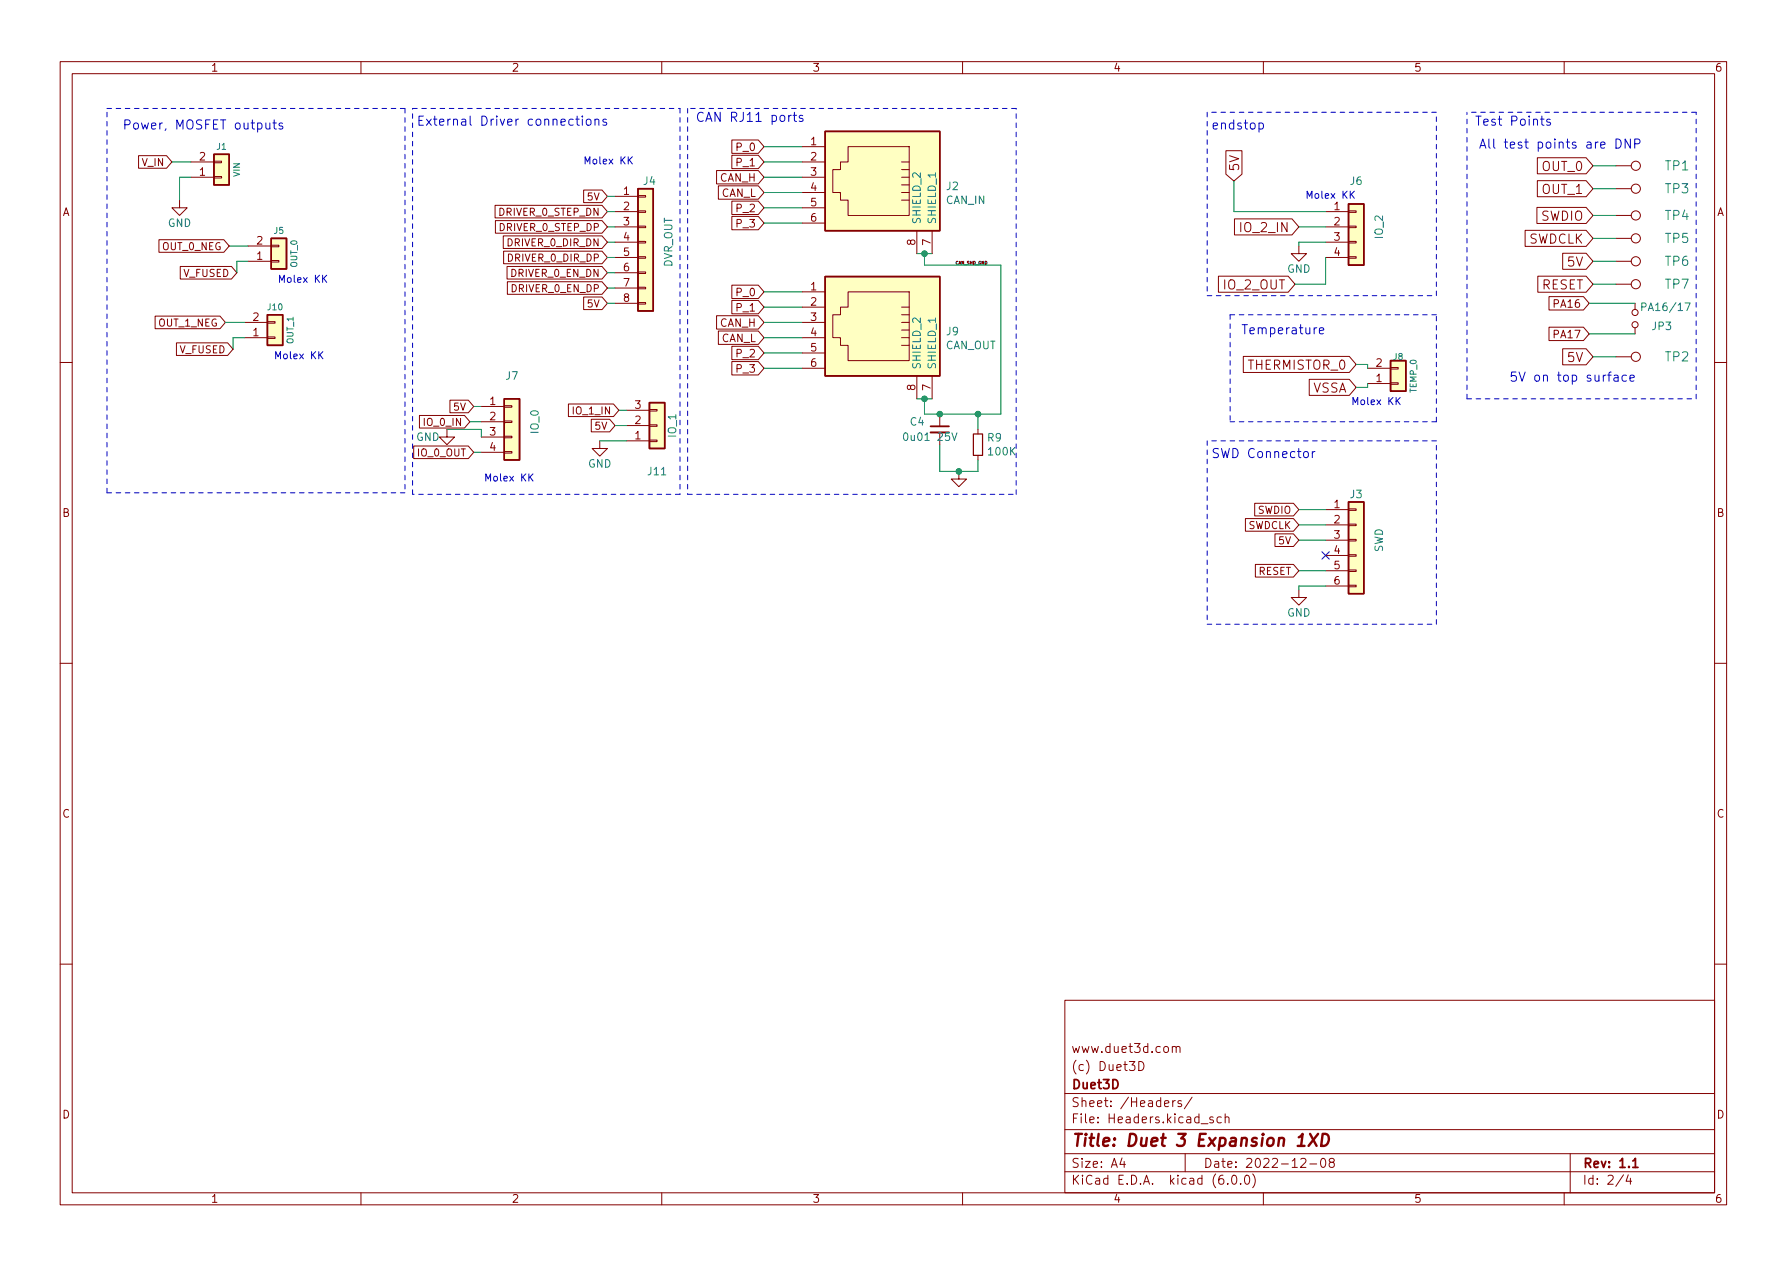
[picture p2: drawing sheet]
<svg xmlns="http://www.w3.org/2000/svg" width="297mm" height="210mm" viewBox="0 0 297 210" stroke-linecap="round" stroke-linejoin="round" font-family="sans-serif">
<g fill="none" stroke="#840000" stroke-width=".17">
<path d="M10 10.2h277v190.1h-277zM12 12.2h273v186.1h-273zM60 10.2v2M110 10.2v2M160 10.2v2M210 10.2v2M260 10.2v2M23 25.9h4.7l.9 1-.9 1.1h-4.7zM26.4 39.8h10.8l.9 1.1-.9 1h-10.8zM29.8 33.3v1.2h1.3l-1.3 1.3-1.2-1.3h1.2M31.7 26.9h3.9M31.7 29.5h3.9"/>
<path d="M35.6 26.8h1.2v.2h-1.2zM35.6 29.3h1.2v.3h-1.2zM82.3 34.1h17.8l.9 1.1-.9 1h-17.8zM82.3 36.7h17.8l.9 1-.9 1.1h-17.8zM83.7 39.2h16.4l.9 1.1-.9 1h-16.4zM97 31.6h3.1l.9 1-.9 1.1h-3.1zM102.2 32.6h3.8M102.2 35.2h3.8M102.2 37.7h3.8M106 37.6h1.3v.2h-1.3zM106 35h1.3v.3h-1.3zM106 32.5h1.3v.3h-1.3z"/>
<path d="M119.1 28.3h6.9l1 1.2-1 1.1h-6.9zM119.4 30.9h6.6l1 1.1-1 1.1h-6.6zM121.6 33.4h4.4l1 1.1-1 1.1h-4.4zM121.6 36h4.4l1 1.1-1 1.1h-4.4zM121.6 25.8h4.4l1 1.1-1 1.1h-4.4zM121.6 23.3h4.4l1 1.1-1 1.1h-4.4zM133.3 24.4h3.9M133.3 26.9h3.9M133.3 29.5h3.9M133.3 32h3.9M133.3 34.5h3.9M133.3 37.1h3.9"/>
<path d="M141 24.4h10.1v11.4h-10.1v-2.5h-1.3v-1.3h-1.3v-3.8h1.3v-1.3h1.3zM149.9 26.9h1.2M149.9 28.2h1.2M149.9 29.5h1.2M149.9 30.7h1.2M149.9 32h1.2M149.9 33.3h1.2M152.4 38.3v3.9M154.9 38.3v3.9M203.8 25h2.6v4l-1.3 1.1-1.3-1.1zM205.2 36.4h9.6l1.1 1.3-1.1 1.3h-9.6zM220.3 35.2h3.9"/>
<path d="M220.3 37.7h3.9M224.2 37.6h1.2v.2h-1.2zM224.2 35h1.2v.3h-1.2zM253.5 38.3h10.2l1.1 1.3-1.1 1.4h-10.2zM255.5 34.5h8.2l1.1 1.3-1.1 1.3h-8.2zM255.5 30h8.2l1.1 1.4-1.1 1.3h-8.2zM255.5 26.2h8.2l1.1 1.4-1.1 1.3h-8.2zM268.6 39.6h2.5M268.6 27.6h2.5M268.6 31.4h2.5M268.6 35.8h2.5M25.8 52.5h10.8l.9 1.1-.9 1h-10.8z"/>
<path d="M29.3 57h8.5l.9 1-.9 1.1h-8.5zM30 44.3h8.5l.9 1-.9 1.1h-8.5zM40.6 53.6h3.8M40.6 56.1h3.8M41.3 43.4h3.8M41.3 40.9h3.8M44.4 53.5h1.3v.2h-1.3zM44.4 56h1.3v.3h-1.3zM45.1 40.8h1.3v.2h-1.3zM45.1 43.3h1.3v.3h-1.3zM83.7 41.7h16.4l.9 1.1-.9 1h-16.4zM84.3 44.3h15.8l.9 1-.9 1.1h-15.8z"/>
<path d="M84.3 46.8h15.8l.9 1.1-.9 1h-15.8zM97 49.4h3.1l.9 1-.9 1.1h-3.1zM102.2 40.3h3.8M102.2 42.8h3.8M102.2 45.3h3.8M102.2 47.9h3.8M102.2 50.4h3.8M106 50.3h1.3v.2h-1.3zM106 47.7h1.3v.3h-1.3zM106 45.2h1.3v.3h-1.3zM106 42.7h1.3v.2h-1.3zM106 40.1h1.3v.3h-1.3z"/>
<path d="M119.1 52.5h6.9l1 1.1-1 1.1h-6.9zM119.4 55h6.6l1 1.1-1 1.1h-6.6zM121.6 57.6h4.4l1 1.1-1 1.1h-4.4zM121.6 47.4h4.4l1 1.1-1 1.1h-4.4zM121.6 49.9h4.4l1 1.1-1 1.2h-4.4zM133.3 48.5h3.9M133.3 51h3.9M133.3 53.6h3.9M133.3 56.1h3.9M133.3 58.7h3.9M141 48.5h10.1v11.4h-10.1v-2.5h-1.3v-1.3h-1.3v-3.8h1.3v-1.3h1.3zM149.9 51h1.2"/>
<path d="M149.9 52.3h1.2M149.9 53.6h1.2M149.9 54.9h1.2M149.9 56.1h1.2M149.9 57.4h1.2M202.5 45.9h11.6l1.2 1.3-1.2 1.4h-11.6zM206.7 59.2h17.6l1.1 1.4-1.1 1.3h-17.6zM215.9 40.9v1.3h1.3l-1.3 1.2-1.3-1.2h1.3M220.3 40.3h3.9M220.3 42.8h3.9M224.2 42.7h1.2v.2h-1.2zM224.2 40.1h1.2v.3h-1.2z"/>
<path d="M255.6 45.9h8.1l1.1 1.3-1.1 1.4h-8.1zM257.5 49.3h5.7l1 1.1-1 1.1h-5.7zM257.5 54.4h5.7l1 1.1-1 1.1h-5.7zM259.8 42.1h3.9l1.1 1.3-1.1 1.4h-3.9zM259.8 58h3.9l1.1 1.3-1.1 1.3h-3.9zM268.6 43.4h2.5M268.6 47.2h2.5M268.6 59.3h2.5M271.8 50.4v1M271.8 54.5v1M10 60.2h2M68.8 74.1h9l.9 1.1-.9 1h-9z"/>
<path d="M69.7 69.1h7.5l.9 1-.9 1h-7.5zM74.3 71.4v1.2h1.3l-1.3 1.3-1.3-1.3h1.3M74.8 66.5h3l.9 1.1-.9 1h-3zM80 67.6h3.8M80 70.1h3.8M80 72.6h3.8M80 75.2h3.8M83.8 75.1h1.3v.2h-1.3zM83.8 72.5h1.3v.3h-1.3zM83.8 70h1.3v.2h-1.3zM83.8 67.4h1.3v.3h-1.3zM94.5 67.1h7.5l.9 1.1-.9 1h-7.5z"/>
<path d="M98.3 69.7h3l.9 1-.9 1.1h-3zM99.7 73.3v1.2h1.3l-1.3 1.3-1.3-1.3h1.3M104.1 73.3h3.8M104.1 70.7h3.8M104.1 68.2h3.8M107.9 68.1h1.3v.2h-1.3zM107.9 70.6h1.3v.3h-1.3zM107.9 73.1h1.3v.3h-1.3zM121.6 60.1h4.4l1 1.1-1 1.1h-4.4zM133.3 61.2h3.9M152.4 62.5v3.8M154.9 62.5v3.8"/>
<path d="M156.2 68.8v2.1M159.4 78.4v1.2h1.3l-1.3 1.3-1.3-1.3h1.3M162.6 71.4v.7M162.6 75.7v.7M217.6 63h6.7l1.1 1.4-1.1 1.3h-6.7zM227.3 63.7h3.8M227.3 61.2h3.8M231.1 61.1h1.3v.2h-1.3zM231.1 63.6h1.3v.3h-1.3zM285 60.2h2M207 86.2h8l.9 1-.9 1.1h-8zM208.6 83.7h6.4l.9 1-.9 1.1h-6.4z"/>
<path d="M208.7 93.8h6.3l.9 1.1-.9 1h-6.3zM211.9 88.7h3.1l.9 1.1-.9 1h-3.1zM215.9 98v1.3h1.3l-1.3 1.3-1.3-1.3h1.3M220.3 84.7h3.9M220.3 87.2h3.9M220.3 89.8h3.9M220.3 92.3h3.9M220.3 94.9h3.9M220.3 97.4h3.9M224.2 97.3h1.2v.2h-1.2zM224.2 94.7h1.2v.3h-1.2zM224.2 92.2h1.2v.3h-1.2z"/>
<path d="M224.2 89.7h1.2v.2h-1.2zM224.2 87.1h1.2v.3h-1.2zM224.2 84.6h1.2v.2h-1.2zM10 110.2h2M285 110.2h2M10 160.2h2M177 166.3h108v32h-108zM189.3 176.4a.76 .76 0 0 1 .9 .8 .76 .76 0 0 1-.9 .7zM194.9 174.1l.2-.2 .3 .1 .1 .9M194.9 173.9v1M195.5 174.1l.2-.2 .4 .1v.9M285 160.2h2"/>
<path d="M60 198.3v2M110 198.3v2M160 198.3v2M177 194.8h108M177 191.8h108M177 187.8h108M177 181.8h108M186.5 192.5l-.4 1h1M186.9 193v1M194.9 182.9v1M195.4 182.9l-.3 .1-.2 .2M196.4 183l-.4-.1-.2 .2 .1 .3 .5 .1v.4h-.6"/>
<path d="M197 191.8v3M198.1 182.4l-1.2 1.9M201.6 185.7l-.3-.1-.2 .2v.3l.5 .1v.4h-.5M203 185.7l-.4-.1-.3 .3v.4l.1 .3h.6M203.6 185.8l.3-.2 .3 .1 .1 .9M203.6 185.1v1.5M204.1 196.7v.1M204.9 195.4l.2-.1a.81 .81 0 0 1 .3 1.4l-.2 .1a.81 .81 0 0 1-.3-1.3zM206.2 196.7v.1M207.1 195.4l.1-.1a.81 .81 0 0 1 .4 1.4l-.2 .1a.81 .81 0 0 1-.4-1.3zM208.2 195.1a1.72 1.72 0 0 1 0 2.3M210 198.3v2"/>
<path d="M216.2 192.7l.2-.2h.4l.2 .2 .1 .3-.1 .2-.9 .8h1M217.7 193.5h1.2M219.7 192.6l.2-.1a.81 .81 0 0 1 .3 1.4l-.2 .1a.81 .81 0 0 1-.4-1.3zM221.2 193.2l-.3-.3 .1-.2 .2-.2 .4 .1 .2 .2-.1 .2-.6 .2-.2 .3 .1 .4 .2 .1h.4l.2-.3-.1-.4-.2-.1M260 198.3v2M261 191.8v6.5M269.9 195.3l-1.3 1.9M270.6 195.3l-.3 1h.9M271 195.8v1"/>
<circle cx="271.9" cy="39.6" r=".76"/>
<circle cx="271.9" cy="31.4" r=".76"/>
<circle cx="271.9" cy="35.8" r=".76"/>
<circle cx="271.9" cy="27.6" r=".76"/>
<circle cx="271.8" cy="51.9" r=".51"/>
<circle cx="271.8" cy="54" r=".51"/>
<circle cx="271.9" cy="59.3" r=".76"/>
<circle cx="271.9" cy="47.2" r=".76"/>
<circle cx="271.9" cy="43.4" r=".76"/>
</g>
<path d="M154.7 70.9h3M271.4 193l.4-.5v1.5M271.4 194h.9" fill="none" stroke="#840000" stroke-width=".3"/>
<path d="M215.7 190.5h1.1M215.9 189l.6-.5-.2 2M217.8 188.5l1 2M219.1 188.5l-1.6 2M219.9 188.5h.4a1.02 1.02 0 0 1 .3 1.7l-.5 .3h-.5z" fill="none" stroke="#840000" stroke-width=".4"/>
<g fill="#ffffc2" stroke="#ffffc2" stroke-width=".17">
<path d="M45.1 39.6h2.5v5.1h-2.5z"/>
<path d="M137.2 21.8h19v16.5h-19z"/>
<path d="M35.6 25.6h2.5v5.1h-2.5z"/>
<path d="M83.8 66.3h2.6v10.1h-2.6z"/>
<path d="M231.1 59.9h2.6v5.1h-2.6z"/>
<path d="M106 31.4h2.6v20.3h-2.6z"/>
<path d="M107.9 66.9h2.6v7.6h-2.6z"/>
<path d="M224.2 83.4h2.5v15.3h-2.5z"/>
<path d="M224.2 33.9h2.5v10.2h-2.5z"/>
<path d="M137.2 46h19v16.5h-19z"/>
<path d="M44.4 52.3h2.6v5.1h-2.6z"/>
</g>
<path d="M35.6 25.6h2.5v5.1h-2.5zM45.1 39.6h2.5v5.1h-2.5zM106 31.4h2.6v20.3h-2.6zM137.2 21.8h19v16.5h-19zM224.2 33.9h2.5v10.2h-2.5zM44.4 52.3h2.6v5.1h-2.6zM137.2 46h19v16.5h-19zM231.1 59.9h2.6v5.1h-2.6zM83.8 66.3h2.6v10.1h-2.6zM107.9 66.9h2.6v7.6h-2.6zM224.2 83.4h2.5v15.3h-2.5z" fill="none" stroke="#840000" stroke-width=".25"/>
<path d="M154.7 71.9h3" fill="none" stroke="#840000" stroke-width=".33"/>
<path d="M272.9 51h.6l.1-.2v-.3l-.2-.1h-.5v1.2M280.1 50.4h.8l-.5 1.2M158.2 71.9l.4 1.3 .5-1.3" fill="none" stroke="#008484" stroke-width=".17"/>
<path d="M161.8 72.1h1.5v3.6h-1.5z" fill="none" stroke="#840000" stroke-width=".2"/>
<g fill="none" stroke="#0000c2" stroke-width=".17">
<path d="M45.6 19.9v1.3l.1 .2 .2 .1M95.7 19.8h.6M95.9 19.3v1.3l.1 .1 .3 .1M96.8 19.3v.1M96.8 19.8v1M97.6 19.9l.4-.1 .2 .3v.4l-.2 .3-.4-.1-.2-.2v-.4zM98.9 19.9l.2-.1 .4 .1 .1 .9M98.9 19.8v1M100.8 19.9l-.4-.1-.2 .2 .1 .2 .5 .2v.3h-.6M131.8 19.2h.6M132 18.7v1.3l.1 .1 .3 .1M133.4 19.2h-.3l-.3 .2 .1 .2 .5 .1v.4h-.6"/>
<path d="M256.1 19.8h.6M256.3 19.3v1.3l.1 .1 .3 .1M257.7 19.9l-.4-.1-.2 .2 .1 .2 .5 .2v.3h-.6M44.2 20.4l.1 1 .3 .1 .3-.2M44.9 20.4v1.1M45.4 20.4h.5M47 20.5l-.4-.1-.2 .3v.2l.6 .1v.4h-.6M97.3 27.3v-1.2l.4 .8 .4-.8v1.2M209.3 20.5l.4-.1 .3 .3v.5l-.1 .2h-.6M217.3 33v-1.2l.4 .8 .4-.8v1.2M268.6 23.1a.77 .77 0 0 1 .9 .8 .77 .77 0 0 1-.9 .7zM271 23.1v1.5l-.9-1.5v1.5"/>
<path d="M271.7 23.9l.8-.1 .1-.2-.1-.4-.2-.1h-.6v1.5M45.8 59.6v-1.2l.4 .9 .4-.9v1.2M46.5 46.9v-1.2l.4 .9 .4-.9v1.2M219.3 55l.7-.2v-.3h-.5l-.2 .2 .1 .7h.6M80.8 80v-1.2l.3 .8 .4-.8v1.2M216.8 75.1l.4-.1 .3 .3v.5l-.3 .3-.4-.1-.1-.2v-.5zM218.1 75v1.1M218.6 75l-.3 .1-.2 .2M224.9 67.3v-1.2l.4 .8 .4-.8v1.2M268.3 62.4h.6l.1 1M269 62.7l-.5 .1a.3 .3 0 0 0-.3 .3 .3 .3 0 0 0 .3 .3l.5-.1M270.3 62.4l-.4-.1-.3 .3v.5l.2 .2h.5"/>
<path d="M270.9 62.9l.8-.2-.1-.3-.5-.1-.2 .3 .1 .7h.6"/>
</g>
<g fill="none" stroke="#0000c2" stroke-width=".17" stroke-dasharray=".8 .8">
<path d="M17.8 18h49.5M67.3 18v63.9M68.6 18h44.4M113 18v64.2M114.3 18v64.2M168.9 18h-54.6M200.7 18.7v30.4M238.8 18.7h-38.1M281.9 18.7h-38.1M200.7 49.1h38.1M204.5 52.3v17.8M204.5 52.3h34.3"/>
<path d="M238.8 49.1v-30.4M200.7 73.3v30.5M204.5 70.1h34.3M238.8 70.1v-17.8M238.8 73.3h-38.1M243.8 66.3h38.1M243.8 66.3v-47.6M281.9 66.3v-47.6M17.8 81.9v-63.9M67.3 81.9h-49.5M68.6 82.2v-64.2M113 82.2h-44.4"/>
<path d="M114.3 82.2h54.6M168.9 82.2v-64.2M200.7 103.8h38.1M238.8 103.8v-30.5"/>
</g>
<g fill="none" stroke="#008400" stroke-width=".17">
<path d="M28.6 26.9h3.1M31.7 29.5h-1.9v3.8M101 32.6h1.2M101 35.2h1.2M101 37.7h1.2M127 37.1h6.3M127 29.5h6.3M127 26.9h6.3M127 24.4h6.3M127 32h6.3M127 34.5h6.3M205.1 30.1v5.1h15.2"/>
<path d="M215.9 37.7h4.4M264.8 39.6h3.8M264.8 27.6h3.8M264.8 35.8h3.8M264.8 31.4h3.8M37.5 53.6h3.1M38.1 40.9h3.2M40.6 56.1h-1.9v1.9M41.3 43.4h-1.9v1.9M101 45.3h1.2M101 50.4h1.2M101 40.3h1.2"/>
<path d="M101 42.8h1.2M101 47.9h1.2M127 56.1h6.3M127 53.6h6.3M127 58.7h6.3M127 51h6.3M127 48.5h6.3M152.4 42.2h2.5M153.7 42.2v1.9h12.7v24.7h-12.7v-2.5M220.3 40.3h-4.4v.6M220.3 42.8v4.4h-5M264.2 50.4h7.6"/>
<path d="M264.2 55.5h7.6M264.8 47.2h3.8M264.8 43.4h3.8M264.8 59.3h3.8M74.3 71.4h5.7v1.2M78.1 70.1h1.9M78.7 75.2h1.3M78.7 67.6h1.3M99.7 73.3h4.4M102.2 70.7h1.9M102.9 68.2h1.2M127 61.2h6.3"/>
<path d="M152.4 66.3h2.5M156.2 73.9v4.5h6.4v-2M162.6 68.8v2.6M225.4 60.6h1.9v.6M227.3 63.7v.7h-1.9M215.9 94.9h4.4M215.9 89.8h4.4M215.9 87.2h4.4M215.9 84.7h4.4M220.3 97.4h-4.4v.6"/>
</g>
<path d="M219.7 91.7l1.3 1.2M221 91.7l-1.3 1.2" fill="none" stroke="#000084" stroke-width=".17"/>
<g fill="#008400" stroke="#008400" stroke-width=".17">
<circle cx="153.7" cy="42.2" r=".46"/>
<circle cx="153.7" cy="66.3" r=".46"/>
<circle cx="156.2" cy="68.8" r=".46"/>
<circle cx="162.6" cy="68.8" r=".46"/>
<circle cx="159.4" cy="78.4" r=".46"/>
</g>
<text font-size="2.8" fill="#840000" x="178" y="190.6">Title: Duet 3 Expansion 1XD</text>
<g font-size="2.1" fill="#0000c2">
<text x="20.3" y="21.5">Power, MOSFET outputs</text>
<text x="69.2" y="20.9">External Driver connections</text>
<text x="115.6" y="20.3">CAN RJ11 ports</text>
<text x="201.3" y="21.5">endstop</text>
<text x="245.1" y="20.9">Test Points</text>
<text x="245.7" y="24.7">All test points are DNP</text>
<text x="206.2" y="55.6">Temperature</text>
<text x="250.8" y="63.4">5V on top surface</text>
<text x="201.3" y="76.1">SWD Connector</text>
</g>
<g font-size="2.1" fill="#840000">
<text x="206" y="28.6" transform="rotate(-90 206 28.6)">5V</text>
<text x="256.4" y="28.4">OUT_0</text>
<text x="256.4" y="32.2">OUT_1</text>
<text x="206.5" y="38.6">IO_2_IN</text>
<text x="254" y="40.5">SWDCLK</text>
<text x="256.1" y="36.7">SWDIO</text>
<text x="260.7" y="44.3">5V</text>
<text x="203.5" y="48.1">IO_2_OUT</text>
<text x="256.2" y="48.1">RESET</text>
<text x="207.5" y="61.4">THERMISTOR_0</text>
<text x="218.1" y="65.3">VSSA</text>
<text x="260.7" y="60.2">5V</text>
<text x="178" y="178">(c) Duet3D</text>
<text x="178" y="175">www.duet3d.com</text>
<text x="178" y="184">Sheet: /Headers/</text>
<text x="178" y="181">Duet3D</text>
<text x="178" y="186.7">File: Headers.kicad_sch</text>
<text x="178" y="196.9">KiCad E.D.A. kicad (6.0.0)</text>
<text x="178" y="194.1">Size: A4</text>
<text x="200" y="194.1">Date: 2022-12-08</text>
<text x="263" y="194.1">Rev: 1.1</text>
<text x="263" y="196.9">Id: 2/4</text>
</g>
<g font-size="2.1" fill="#008484">
<text x="276.8" y="28.3">TP1</text>
<text x="276.8" y="32.1">TP3</text>
<text x="276.8" y="40.4">TP5</text>
<text x="276.8" y="36.6">TP4</text>
<text x="276.8" y="44.2">TP6</text>
<text x="276.8" y="48">TP7</text>
<text x="276.8" y="60.1">TP2</text>
</g>
<g font-size="1.8" fill="#840000">
<text x="35" y="11.9">1</text>
<text x="85" y="11.9">2</text>
<text x="135" y="11.9">3</text>
<text x="185" y="11.9">4</text>
<text x="235" y="11.9">5</text>
<text x="285" y="11.9">6</text>
<text x="33.2" y="29.2">1</text>
<text x="33.2" y="26.7">2</text>
<text x="122.6" y="27.6">P_1</text>
<text x="122.6" y="25.1">P_0</text>
<text x="134.8" y="24.1">1</text>
<text x="134.8" y="26.7">2</text>
<text x="134.8" y="29.2">3</text>
<text x="10.3" y="35.9">A</text>
<text x="103.6" y="32.4">1</text>
<text x="103.6" y="34.9">2</text>
<text x="119.6" y="30.2">CAN_H</text>
<text x="119.8" y="32.7">CAN_L</text>
<text x="122.6" y="35.3">P_2</text>
<text x="134.8" y="31.7">4</text>
<text x="134.8" y="34.3">5</text>
<text x="221.8" y="34.9">1</text>
<text x="285.3" y="35.9">A</text>
<text x="42.7" y="40.6">2</text>
<text x="103.6" y="37.5">3</text>
<text x="103.6" y="40">4</text>
<text x="122.6" y="37.8">P_3</text>
<text x="134.8" y="36.8">6</text>
<text x="152.1" y="40.7" transform="rotate(-90 152.1 40.7)">8</text>
<text x="154.7" y="40.7" transform="rotate(-90 154.7 40.7)">7</text>
<text x="221.8" y="37.5">2</text>
<text x="221.8" y="40">3</text>
<text x="42.7" y="43.2">1</text>
<text x="103.6" y="42.5">5</text>
<text x="103.6" y="45.1">6</text>
<text x="103.6" y="47.6">7</text>
<text x="221.8" y="42.5">4</text>
<text x="42.1" y="53.3">2</text>
<text x="103.6" y="50.2">8</text>
<text x="122.6" y="49.2">P_0</text>
<text x="122.6" y="51.8">P_1</text>
<text x="134.8" y="48.3">1</text>
<text x="134.8" y="50.8">2</text>
<text x="134.8" y="53.3">3</text>
<text x="258.5" y="51.1">PA16</text>
<text x="42.1" y="55.9">1</text>
<text x="119.6" y="54.3">CAN_H</text>
<text x="119.8" y="56.9">CAN_L</text>
<text x="122.6" y="59.4">P_2</text>
<text x="134.8" y="55.9">4</text>
<text x="134.8" y="58.4">5</text>
<text x="258.5" y="56.2">PA17</text>
<text x="122.6" y="61.9">P_3</text>
<text x="134.8" y="61">6</text>
<text x="152.1" y="64.9" transform="rotate(-90 152.1 64.9)">8</text>
<text x="154.7" y="64.9" transform="rotate(-90 154.7 64.9)">7</text>
<text x="228.7" y="63.5">1</text>
<text x="228.7" y="61">2</text>
<text x="81.4" y="67.3">1</text>
<text x="81.4" y="69.8">2</text>
<text x="105.6" y="70.5">2</text>
<text x="105.6" y="67.9">3</text>
<text x="81.4" y="72.4">3</text>
<text x="81.4" y="74.9">4</text>
<text x="105.6" y="73">1</text>
<text x="10.3" y="85.9">B</text>
<text x="221.8" y="84.4">1</text>
<text x="221.8" y="87">2</text>
<text x="221.8" y="89.5">3</text>
<text x="285.3" y="85.9">B</text>
<text x="221.8" y="92.1">4</text>
<text x="221.8" y="94.6">5</text>
<text x="221.8" y="97.1">6</text>
<text x="10.3" y="135.9">C</text>
<text x="285.3" y="135.9">C</text>
<text x="10.3" y="185.9">D</text>
<text x="285.3" y="185.9">D</text>
<text x="35" y="199.9">1</text>
<text x="85" y="199.9">2</text>
<text x="135" y="199.9">3</text>
<text x="185" y="199.9">4</text>
<text x="235" y="199.9">5</text>
<text x="285" y="199.9">6</text>
</g>
<g font-size="1.8" fill="#008484">
<text x="107" y="30.7">J4</text>
<text x="157.2" y="33.9">CAN_IN</text>
<text x="157.3" y="31.6">J2</text>
<text x="224.4" y="30.7">J6</text>
<text x="27.9" y="37.7">GND</text>
<text x="153" y="37.3" transform="rotate(-90 153 37.3)">SHIELD_2</text>
<text x="155.6" y="37.3" transform="rotate(-90 155.6 37.3)">SHIELD_1</text>
<text x="229.9" y="39.6" transform="rotate(-90 229.9 39.6)">IO_2</text>
<text x="111.8" y="44.5" transform="rotate(-90 111.8 44.5)">DVR_OUT</text>
<text x="213.9" y="45.3">GND</text>
<text x="273.4" y="51.7">PA16/17</text>
<text x="157.1" y="58">CAN_OUT</text>
<text x="157.3" y="55.7">J9</text>
<text x="274.7" y="54.9">JP3</text>
<text x="84.1" y="63.1">J7</text>
<text x="153" y="61.5" transform="rotate(-90 153 61.5)">SHIELD_2</text>
<text x="155.6" y="61.5" transform="rotate(-90 155.6 61.5)">SHIELD_1</text>
<text x="151.3" y="70.7">C4</text>
<text x="69.2" y="73.3">GND</text>
<text x="89.5" y="72" transform="rotate(-90 89.5 72)">IO_0</text>
<text x="97.7" y="77.7">GND</text>
<text x="112.4" y="72.7" transform="rotate(-90 112.4 72.7)">IO_1</text>
<text x="150.7" y="73.3">0u01 25V</text>
<text x="164.2" y="73.4">R9</text>
<text x="164.4" y="75.7">100K</text>
<text x="107.7" y="79">J11</text>
<text x="224.4" y="82.8">J3</text>
<text x="229.9" y="91.8" transform="rotate(-90 229.9 91.8)">SWD</text>
<text x="213.9" y="102.5">GND</text>
</g>
<g font-size="1.7" fill="#840000">
<text x="23.7" y="27.6">V_IN</text>
<text x="83" y="35.9">DRIVER_0_STEP_DN</text>
<text x="97.7" y="33.3">5V</text>
<text x="27" y="41.6">OUT_0_NEG</text>
<text x="83.1" y="38.4">DRIVER_0_STEP_DP</text>
<text x="84.5" y="40.9">DRIVER_0_DIR_DN</text>
<text x="30.5" y="46">V_FUSED</text>
<text x="84.6" y="43.5">DRIVER_0_DIR_DP</text>
<text x="85.1" y="46">DRIVER_0_EN_DN</text>
<text x="85.2" y="48.6">DRIVER_0_EN_DP</text>
<text x="97.7" y="51.1">5V</text>
<text x="26.4" y="54.3">OUT_1_NEG</text>
<text x="29.9" y="58.7">V_FUSED</text>
<text x="70.7" y="70.8">IO_0_IN</text>
<text x="75.5" y="68.2">5V</text>
<text x="95.5" y="68.9">IO_1_IN</text>
<text x="99" y="71.4">5V</text>
<text x="69.5" y="75.9">IO_0_OUT</text>
<text x="207.4" y="87.9">SWDCLK</text>
<text x="209" y="85.4">SWDIO</text>
<text x="209.1" y="95.5">RESET</text>
<text x="212.7" y="90.5">5V</text>
</g>
<g font-size="1.7" fill="#0000c2">
<text x="97.8" y="27.3">Molex KK</text>
<text x="217.8" y="33">Molex KK</text>
<text x="47" y="47">Molex KK</text>
<text x="46.4" y="59.7">Molex KK</text>
<text x="225.5" y="67.3">Molex KK</text>
<text x="81.3" y="80">Molex KK</text>
</g>
<g font-size="1.4" fill="#008484">
<text x="36" y="24.9">J1</text>
<text x="39.9" y="29.4" transform="rotate(-90 39.9 29.4)">VIN</text>
<text x="45.6" y="38.9">J5</text>
<text x="49.4" y="44.4" transform="rotate(-90 49.4 44.4)">OUT_0</text>
<text x="44.5" y="51.6">J10</text>
<text x="48.8" y="57.1" transform="rotate(-90 48.8 57.1)">OUT_1</text>
<text x="231.6" y="59.8">J8</text>
<text x="235.5" y="65.2" transform="rotate(-90 235.5 65.2)">TEMP_0</text>
</g>
<text font-size=".7" x="158.7" y="44">CAN_SHD_GND</text>
</svg>
